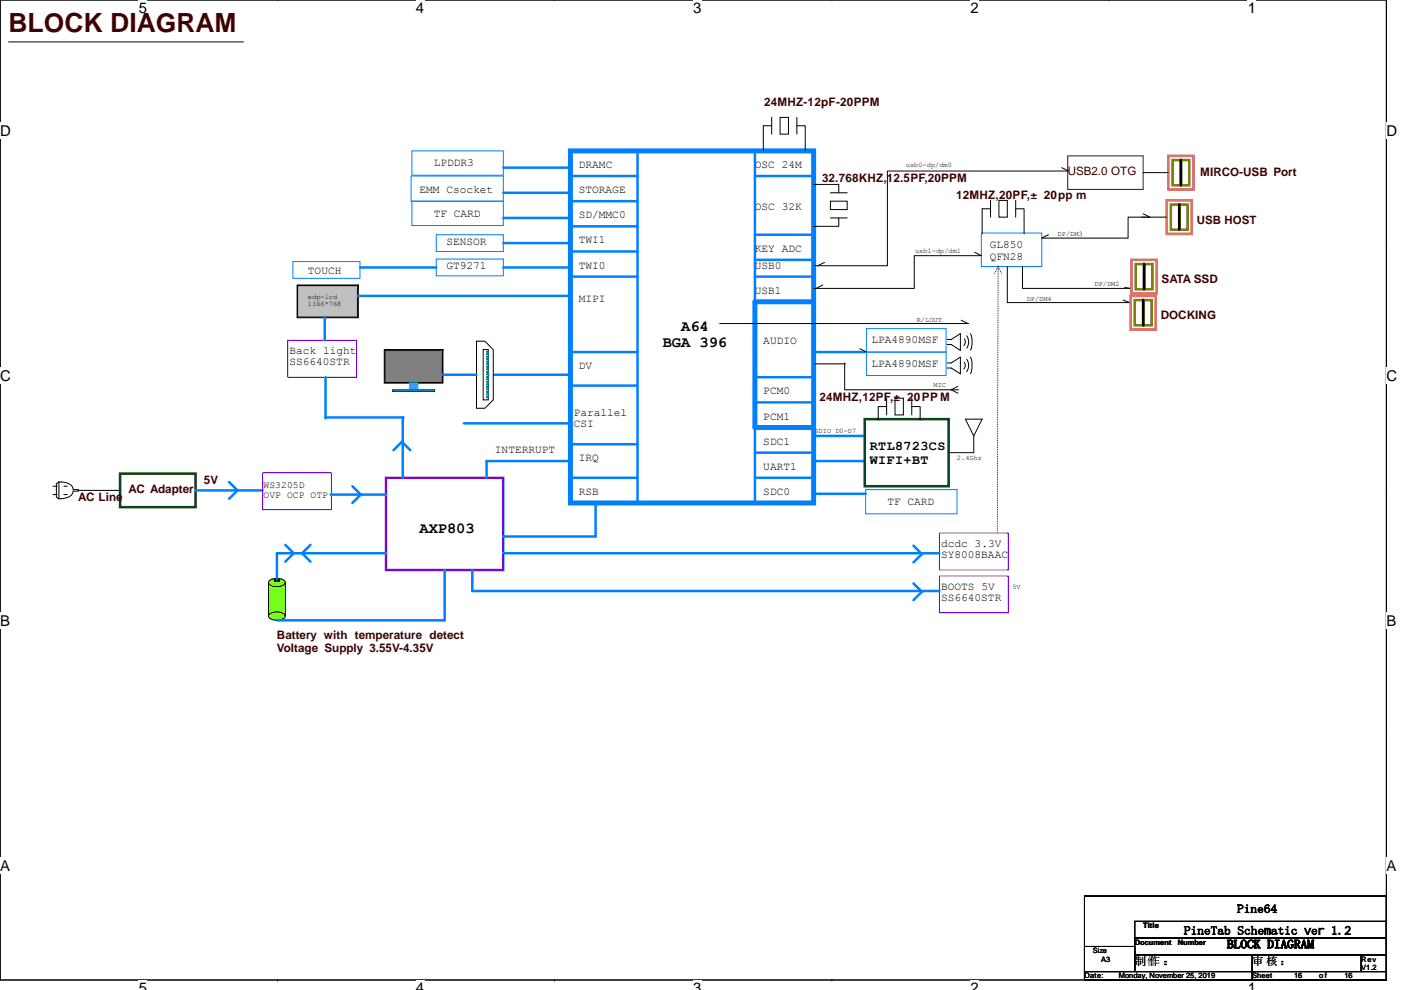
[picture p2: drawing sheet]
<svg xmlns="http://www.w3.org/2000/svg" width="297mm" height="210mm" viewBox="0 0 297 210" stroke-linecap="round" stroke-linejoin="round" font-family="sans-serif">
<path d="M0 0h293.9v207.9h-293.9z" fill="none" stroke="#000" stroke-width=".21"/>
<g fill="#fff">
<path d="M29.4 0h1.8v3.5h-1.8z"/>
<path d="M29.4 207.9h1.8v2h-1.8z"/>
</g>
<path d="M58.8 0h.1M58.8 207.9h.1" fill="none" stroke="#000" stroke-width=".21"/>
<g fill="#fff">
<path d="M88.2 0h1.8v3.5h-1.8z"/>
<path d="M88.2 207.9h1.8v2h-1.8z"/>
</g>
<path d="M117.6 0h.1M117.6 207.9h.1" fill="none" stroke="#000" stroke-width=".21"/>
<g fill="#fff">
<path d="M147 0h1.7v3.5h-1.7z"/>
<path d="M147 207.9h1.7v2h-1.7z"/>
</g>
<path d="M176.4 0h.1M176.4 207.9h.1" fill="none" stroke="#000" stroke-width=".21"/>
<g fill="#fff">
<path d="M205.8 0h1.7v3.5h-1.7z"/>
<path d="M205.8 207.9h1.7v2h-1.7z"/>
</g>
<path d="M235.2 0h.1M235.2 207.9h.1" fill="none" stroke="#000" stroke-width=".21"/>
<g fill="#fff">
<path d="M264.5 0h1.8v3.5h-1.8z"/>
<path d="M264.5 207.9h1.8v2h-1.8z"/>
<path d="M0 26h2.3v3.5h-2.3z"/>
<path d="M293.9 26h2.3v3.5h-2.3z"/>
<path d="M0 77.9h2.3v3.5h-2.3z"/>
<path d="M293.9 77.9h2.3v3.5h-2.3z"/>
</g>
<path d="M0 52h.1M293.9 52h.1" fill="none" stroke="#000" stroke-width=".21"/>
<g fill="#fff">
<path d="M0 129.9h2.1v3.5h-2.1z"/>
<path d="M293.9 129.9h2.1v3.5h-2.1z"/>
</g>
<path d="M0 103.9h.1M293.9 103.9h.1" fill="none" stroke="#000" stroke-width=".21"/>
<g fill="#fff">
<path d="M0 181.9h2.2v3.5h-2.2z"/>
<path d="M293.9 181.9h2.2v3.5h-2.2z"/>
</g>
<g fill="none" stroke="#000" stroke-width=".21">
<path d="M1.8 8.9h49.8M163.6 24.9v3.5M163.6 26.7h-1.8v5.3M165.4 24.9h1.8v3.5h-1.8zM168.9 26.7h1.8v5.3M168.9 24.9v3.5M172.5 39.1h5.3v1.8M225.1 35.6l1.5 .7M226.4 36.3h-38.3v20.1h-15.4M242.4 36.6h5.3M174.8 55.6l-1.4 .8M176.1 42.7h3.5v1.7h-3.5z"/>
<path d="M176.1 40.9h3.5M176.1 46.2h3.5M177.8 46.2v1.8h-5.3M206.6 53.5l1.5 .7h-14.3v7h-21.3M210 42.5v3.6M210 44.3h-1.8v5.3M211.8 42.5h1.8v3.6h-1.8zM213.6 56.5v7.7h26.1M215.3 42.5v3.6M215.3 44.3h1.8v5.3M216.8 56.5v4.7h22.9l-1.2-.2M242 46.1h5.4"/>
<path d="M242.4 45.3l1.4 .8h-4.6v4.4h-18.3l1.4-.7M101 72.4h1.8l1.8 1.7v10.7l-1.8 1.8h-1.8zM102.4 74.1h1.1v10.7h-1.1zM152.6 68.6h52.8M172.7 77.2h6.6M174.5 60.5l-1.5 .7M179.1 77v5.7h24.2M182.3 74l1.4 .7M200.8 72h.9l1.9-1.2v3.5l-1.9-1.2h-.9M200.8 77h.9l1.9-1.3v3.6l-1.9-1.2h-.9M203.8 67.9l1.4 .7M204.4 71.9l.3 .6-.4 .8"/>
<path d="M204.4 76.9l.3 .6-.4 .8M205 76.2a2.21 2.21 0 0 1 0 2.6M205 71.2a2.26 2.26 0 0 1 0 2.6M205.7 70.8a4.4 4.4 0 0 1 0 3.5M205.7 75.8a4.4 4.4 0 0 1 0 3.4M238.1 63.6l1.4 .6M188 84.5v3.5M188 86.2h-1.8v2.9M189.8 84.5h1.7v3.5h-1.7zM193.3 86.2h1.8v2.9M193.3 84.5v3.5M203.1 82l-1.4 .7 1.4 .7"/>
<path d="M204.7 88.9h3.5l-1.7 3.6zM206.5 92.5v3.5h-5.4M11.2 103.1h.9M11.2 104.9h.9M12.5 102.2h.5M12.5 105.8h.5M12.5 102.2v3.6M12.5 102.2l-.5 .4v2.8l.5 .4M13 102.2a2.16 2.16 0 0 1 2.5 1.6M13.5 103.1h.8M13.5 104.9h.8M15.5 104.2a1.72 1.72 0 0 1-1.8 1.5h-.7"/>
<path d="M15.5 103.8h1.1v.4h-1.1M16.6 104h8.9M56.9 123.6v7.1M57 123.3a2.68 2.68 0 0 1 3.4 0l.1 .2a1.94 1.94 0 0 1-2.4 .9 1 1 0 0 1-1.1-1.1zM57 130.4a2.68 2.68 0 0 1 3.4 0l.1 .3a1.94 1.94 0 0 1-2.4 .8 1 1 0 0 1-1.1-1.1zM58.2 123v.4M58.2 122.9h.8l.2 .1-.5 .2-.5-.1zM58.2 123.3l.8-.1 .2 .2-.5 .1h-.5zM59.2 123v.4M60.5 123.6v7.1M0 155.9h.1M293.9 155.9h.1"/>
<path d="M229.9 190.1h64v17.8h-64zM240.6 199h53.3v3.5h-53.3zM240.6 195.4h53.3v3.6h-53.3zM229.9 200.7h10.7v5.4h-10.7zM229.9 206.1h35.6v1.8h-35.6zM240.6 202.5h24.9v3.6h-24.9zM265.5 206.1h28.4v1.8h-28.4zM265.5 202.5h23.1v3.6h-23.1zM288.6 202.5h5.3v3.6h-5.3z"/>
</g>
<path d="M120.9 32h51.6v74.7h-51.6zM172.5 64h-12.4v26.7h12.4" fill="none" stroke="#0080ff" stroke-width="1.1"/>
<g fill="none" stroke="#0080ff" stroke-width=".53">
<path d="M106.7 35.6h14.2M120.9 32h12.5M120.9 37.3h14.3M135.2 32v74.7M149.4 32h23.1M160.1 37.3h12.4M160.1 32v32M76.3 56.7h16.2M106.7 51.6h14.2M106.7 40.9h14.2M106.7 56.7h14.2M106.7 46.2h14.2"/>
<path d="M120.9 42.7h14.3M120.9 48h14.3M120.9 58.7h14.3M120.9 53.3h14.3M160.1 58.7h12.4M160.1 49.8h12.4M160.1 55.1h12.4M68.9 67.2v5M76 62.8h44.8M93.9 79.5h7.1M104.8 79.5h15.8M120.9 74.7h14.3"/>
<path d="M172.9 74.7h10.6M69 88.5h16.6M69 80v8.7M83.4 95.5l1.8-1.8 1.8 1.8M85.4 88.5v12.8M98.4 89.8h22M120.9 94.2h14.3M120.9 81.8h14.3M120.9 97.8h-17.7v3.5M160.1 90.7v16M160.1 80h12.4M160.1 96h12.4"/>
<path d="M160.1 85.3h12.4M172.5 92.5h10.7M172.5 97.8h10.7M41.5 104h14.2M48.6 102.2l1.8 1.8-1.8 1.8M60.5 115.6l1.8 1.7-1.8 1.8M65.8 115.6l-1.8 1.7 1.8 1.8M70.1 104.9h11.7M74.7 103.1l1.8 1.8-1.8 1.8M81.8 117.3h-23.1v5.4M106.7 117.3h92.5M120.9 101.3h14.3"/>
<path d="M126.3 106.7v7.1h-19.6M160.1 101.3h12.4M172.5 104.7h11M193.7 115.7l1.7 1.8-1.7 1.8M94.3 120.9v10.7h-35.6M100.1 120.9v4.4h99.1M193.7 123.7l1.7 1.8-1.7 1.8"/>
</g>
<path d="M87.2 37.3h19.5v5.4h-19.5zM87.3 32h19.4v5.2h-19.4zM62.1 55.5h14.2v3.5h-14.2zM87.3 42.7h19.4v5.1h-19.4zM92.5 54.9h14.2v3.6h-14.2zM92.5 49.8h14.2v3.5h-14.2zM208.1 49.4h12.8v7.1h-12.8zM183.7 74.7h16.9v5h-16.9zM183.7 69.7h16.9v5h-16.9zM183.5 103.8h19.4v5.2h-19.4z" fill="none" stroke="#0080ff" stroke-width=".21"/>
<g fill="#000" stroke="#000" stroke-width=".21">
<path d="M63 60.5v6.9h13v-6.9z" fill-rule="evenodd"/>
<path d="M81.5 74.1v7.2h12.4v-7.2z" fill-rule="evenodd"/>
</g>
<path d="M63.3 60.8v6.2h12.3v-6.2z" fill-rule="evenodd" fill="#c0c0c0" stroke="#c0c0c0" stroke-width=".21"/>
<path d="M81.8 74.5v6.4h11.8v-6.4z" fill-rule="evenodd" fill="#808080" stroke="#808080" stroke-width=".21"/>
<g fill="#0ff" stroke="#0ff" stroke-width=".21">
<path d="M86.8 81.3v1.7h1.8v-1.7z" fill-rule="evenodd"/>
<path d="M83.2 82.7v.3h8.9v-.3z" fill-rule="evenodd"/>
</g>
<path d="M83.2 82.7h8.9v.3h-8.9z" fill="none" stroke="#004040" stroke-width=".21"/>
<g fill="#008080" stroke="#008080" stroke-width=".21">
<path d="M103.2 74.5v.2h.3v-.2z" fill-rule="evenodd"/>
<path d="M103.2 75v.2h.3v-.2z" fill-rule="evenodd"/>
<path d="M103.2 75.6v.1h.3v-.1z" fill-rule="evenodd"/>
<path d="M103.2 76.1v.2h.3v-.2z" fill-rule="evenodd"/>
<path d="M103.2 76.6v.2h.3v-.2z" fill-rule="evenodd"/>
<path d="M103.2 77.7v.2h.3v-.2z" fill-rule="evenodd"/>
<path d="M103.2 78.2v.2h.3v-.2z" fill-rule="evenodd"/>
<path d="M103.2 77.2v.1h.3v-.1z" fill-rule="evenodd"/>
<path d="M103.2 78.8v.2h.3v-.2z" fill-rule="evenodd"/>
<path d="M103.2 79.8v.2h.3v-.2z" fill-rule="evenodd"/>
<path d="M103.2 80.4v.1h.3v-.1z" fill-rule="evenodd"/>
<path d="M103.2 79.3v.2h.3v-.2z" fill-rule="evenodd"/>
<path d="M103.2 80.9v.2h.3v-.2z" fill-rule="evenodd"/>
<path d="M103.2 82v.1h.3v-.1z" fill-rule="evenodd"/>
<path d="M103.2 82.5v.2h.3v-.2z" fill-rule="evenodd"/>
<path d="M103.2 81.4v.2h.3v-.2z" fill-rule="evenodd"/>
<path d="M103.2 83v.2h.3v-.2z" fill-rule="evenodd"/>
<path d="M103.2 84.1v.2h.3v-.2z" fill-rule="evenodd"/>
<path d="M103.2 83.6v.1h.3v-.1z" fill-rule="evenodd"/>
</g>
<path d="M81.8 101.3h24.9v19.6h-24.9z" fill="none" stroke="#8000ff" stroke-width=".53"/>
<g fill="#80ff00" stroke="#80ff00" stroke-width=".21">
<path d="M57 123.3a2.68 2.68 0 0 1 3.4 0l.1 .2a1.94 1.94 0 0 1-2.4 .9 1 1 0 0 1-1.1-1.1z" fill-rule="evenodd"/>
<path d="M57 130.4a2.68 2.68 0 0 1 3.4 0l.1 .3a1.94 1.94 0 0 1-2.4 .8 1 1 0 0 1-1.1-1.1z" fill-rule="evenodd"/>
<path d="M56.9 123.6v7.1h3.6v-7.1z" fill-rule="evenodd"/>
</g>
<path d="M183.3 88.9h17.8v14.2h-17.8zM25.5 100.5h16v7.1h-16z" fill="none" stroke="#004000" stroke-width=".53"/>
<path d="M247.7 33.1h5.3v7.1h-5.3zM239.9 55.1h5.3v7.1h-5.3zM247.4 42.5h5.3v7.1h-5.3zM239.7 62.8h5.3v7.1h-5.3z" fill="none" stroke="#ff8000" stroke-width=".53"/>
<path d="M248.6 34h1.8v5.3h-1.8zM250.4 34h1.8v5.3h-1.8zM240.8 56h1.8v5.3h-1.8zM242.6 56h1.7v5.3h-1.7zM248.2 43.4h1.8v5.3h-1.8zM250 43.4h1.8v5.3h-1.8zM240.6 63.6h1.8v5.4h-1.8zM242.4 63.6h1.8v5.4h-1.8z" fill="none" stroke="#808000" stroke-width=".53"/>
<path d="M250.4 34v5.3M242.6 56v5.3M250 43.4v5.3M242.4 63.6v5.4" fill="none" stroke="#000" stroke-width=".53"/>
<path d="M226.4 33.1h16v7.1h-16z" fill="none" stroke="#004000" stroke-width=".21"/>
<path d="M61 72.2h14.6v7.8h-14.6zM55.7 100.3h14.6v7.8h-14.6zM199.2 113.1h14.6v7.8h-14.6zM199.2 122.2h14.6v7.8h-14.6z" fill="none" stroke="#8000ff" stroke-width=".21"/>
<path d="M210.9 58l.7-1.5M212.3 58l-.7-1.5M211.5 112.9l.1-56.5" fill="none" stroke="#000" stroke-width=".21" stroke-dasharray="0 .3"/>
<text font-size="5.6" fill="#400000" x="1.8" y="6.9">BLOCK DIAGRAM</text>
<g font-size="3.3">
<text x="144.4" y="70.3">A64</text>
<text x="140.5" y="73.5">BGA 396</text>
<text x="88.9" y="112.9">AXP803</text>
</g>
<g font-size="3.2">
<text x="29.4" y="2.8">5</text>
<text x="88.2" y="2.8">4</text>
<text x="147" y="2.8">3</text>
<text x="205.8" y="2.8">2</text>
<text x="264.5" y="2.8">1</text>
<text x="0" y="28.8">D</text>
<text x="293.9" y="28.8">D</text>
<text x="0" y="80.8">C</text>
<text x="293.9" y="80.8">C</text>
<text x="0" y="132.7">B</text>
<text x="293.9" y="132.7">B</text>
<text x="0" y="184.7">A</text>
<text x="293.9" y="184.7">A</text>
<text x="29.4" y="210.7">5</text>
<text x="88.2" y="210.7">4</text>
<text x="147" y="210.7">3</text>
<text x="205.8" y="210.7">2</text>
<text x="264.5" y="210.7">1</text>
</g>
<g font-size="2.8">
<text x="184.4" y="95.5">RTL8723CS</text>
<text x="184.4" y="98.4">WIFI+BT</text>
</g>
<g font-size="2.5" fill="#400000">
<text x="162" y="22.6">24MHZ-12pF-20PPM</text>
<text x="174.3" y="38.6">32.768KHZ,12.5PF,20PPM</text>
<text x="226.4" y="37">USB2.0 OTG</text>
<text x="254.5" y="37.3">MIRCO-USB Port</text>
<text x="202.7" y="42.1">12MHZ,20PF,± 20pp m</text>
<text x="246.3" y="60.1">SATA SSD</text>
<text x="246.1" y="67.7">DOCKING</text>
<text x="173.8" y="85.1">24MHZ,12PF,± 20PP M</text>
<text x="16.6" y="106.3">AC Line</text>
<text x="27.2" y="104.5">AC Adapter</text>
<text x="43.2" y="102.7">5V</text>
<text x="58.7" y="135.6">Battery with temperature detect</text>
<text x="58.7" y="138.2">Voltage Supply 3.55V-4.35V</text>
</g>
<g font-size="2.5">
<text x="262.3" y="193.6">Pine64</text>
<text x="251" y="198.2">PineTab Schematic ver 1.2</text>
<text x="260.2" y="201.1">BLOCK DIAGRAM</text>
<text x="240.6" y="204.7">制 作 ：</text>
<text x="240.6" y="204.7">制作 ：</text>
<text x="265.5" y="204.7">审 核 ：</text>
</g>
<g font-size="2.4">
<text x="92" y="35.3">LPDDR3</text>
<text x="122.7" y="35.6">DRAMC</text>
<text x="160.1" y="35.6">OSC 24M</text>
<text x="88.9" y="41">EMM Csocket</text>
<text x="122.7" y="41">STORAGE</text>
<text x="92" y="46">TF CARD</text>
<text x="122.7" y="46.3">SD/MMC0</text>
<text x="160.1" y="44.5">OSC 32K</text>
<text x="94.6" y="52">SENSOR</text>
<text x="122.7" y="51.6">TWI1</text>
<text x="160.1" y="53.4">KEY ADC</text>
<text x="209.8" y="52.7">GL850</text>
<text x="65.3" y="58">TOUCH</text>
<text x="94.6" y="57.1">GT9271</text>
<text x="122.7" y="57">TWI0</text>
<text x="160.1" y="57">USB0</text>
<text x="209.8" y="55.1">QFN28</text>
<text x="122.7" y="64.1">MIPI</text>
<text x="160.1" y="62.3">USB1</text>
<text x="61.4" y="75.1">Back light</text>
<text x="61.4" y="77.5">SS6640STR</text>
<text x="161.8" y="73">AUDIO</text>
<text x="184.8" y="72.8">LPA4890MSF</text>
<text x="184.8" y="77.8">LPA4890MSF</text>
<text x="122.7" y="78.3">DV</text>
<text x="161.8" y="83.7">PCM0</text>
<text x="121.7" y="88.3">Parallel</text>
<text x="161.8" y="89">PCM1</text>
<text x="121.7" y="90.6">CSI</text>
<text x="161.8" y="94.3">SDC1</text>
<text x="104.9" y="96.1">INTERRUPT</text>
<text x="122.7" y="97.9">IRQ</text>
<text x="161.8" y="99.7">UART1</text>
<text x="122.7" y="105">RSB</text>
<text x="161.8" y="105">SDC0</text>
<text x="188.1" y="107.1">TF CARD</text>
<text x="199.5" y="116">dcdc 3.3V</text>
<text x="199.5" y="118.4">SY8008BAAC</text>
<text x="199.5" y="125.1">BOOTS 5V</text>
<text x="199.5" y="127.4">SS6640STR</text>
</g>
<text font-size="2.4" fill="#400000" x="253.8" y="47.4">USB HOST</text>
<g font-size="2.1">
<text x="55.9" y="103.5">WS3205D</text>
<text x="55.9" y="105.6">OVP OCP OTP</text>
</g>
<g font-size="1.6">
<text x="242.4" y="196.9">Title</text>
<text x="231.7" y="202.1">Size</text>
<text x="233.5" y="203.9">A3</text>
<text x="240.6" y="200.4">Document</text>
<text x="249.7" y="200.4">Number</text>
<text x="288.6" y="203.9">Rev</text>
<text x="229.9" y="207.5">Date:</text>
<text x="237.2" y="207.5">Monday, November 25, 2019</text>
<text x="265.5" y="207.5">Sheet</text>
<text x="274.4" y="207.5">16</text>
<text x="279.7" y="207.5">of</text>
<text x="285" y="207.5">16</text>
<text x="288.6" y="205.7">V1.2</text>
</g>
<g font-size="1.5">
<text x="192.1" y="35.5">usb0-dp/dm0</text>
<text x="194" y="53.6">usb1-dp/dm1</text>
<text x="224.2" y="50.1">DP/DM3</text>
<text x="65.3" y="63.4">edp-lcd</text>
<text x="65.3" y="64.9">1366*768</text>
<text x="217.7" y="63.8">DP/DM4</text>
<text x="232.1" y="60.6">DP/DM2</text>
<text x="194.4" y="68.2">R/LOUT</text>
<text x="197.9" y="82.1">MIC</text>
<text x="172.7" y="91.9">SDIO D0-D7</text>
<text x="202.9" y="97.6">2.4Ghz</text>
<text x="214.6" y="124.9">5V</text>
</g>
</svg>
